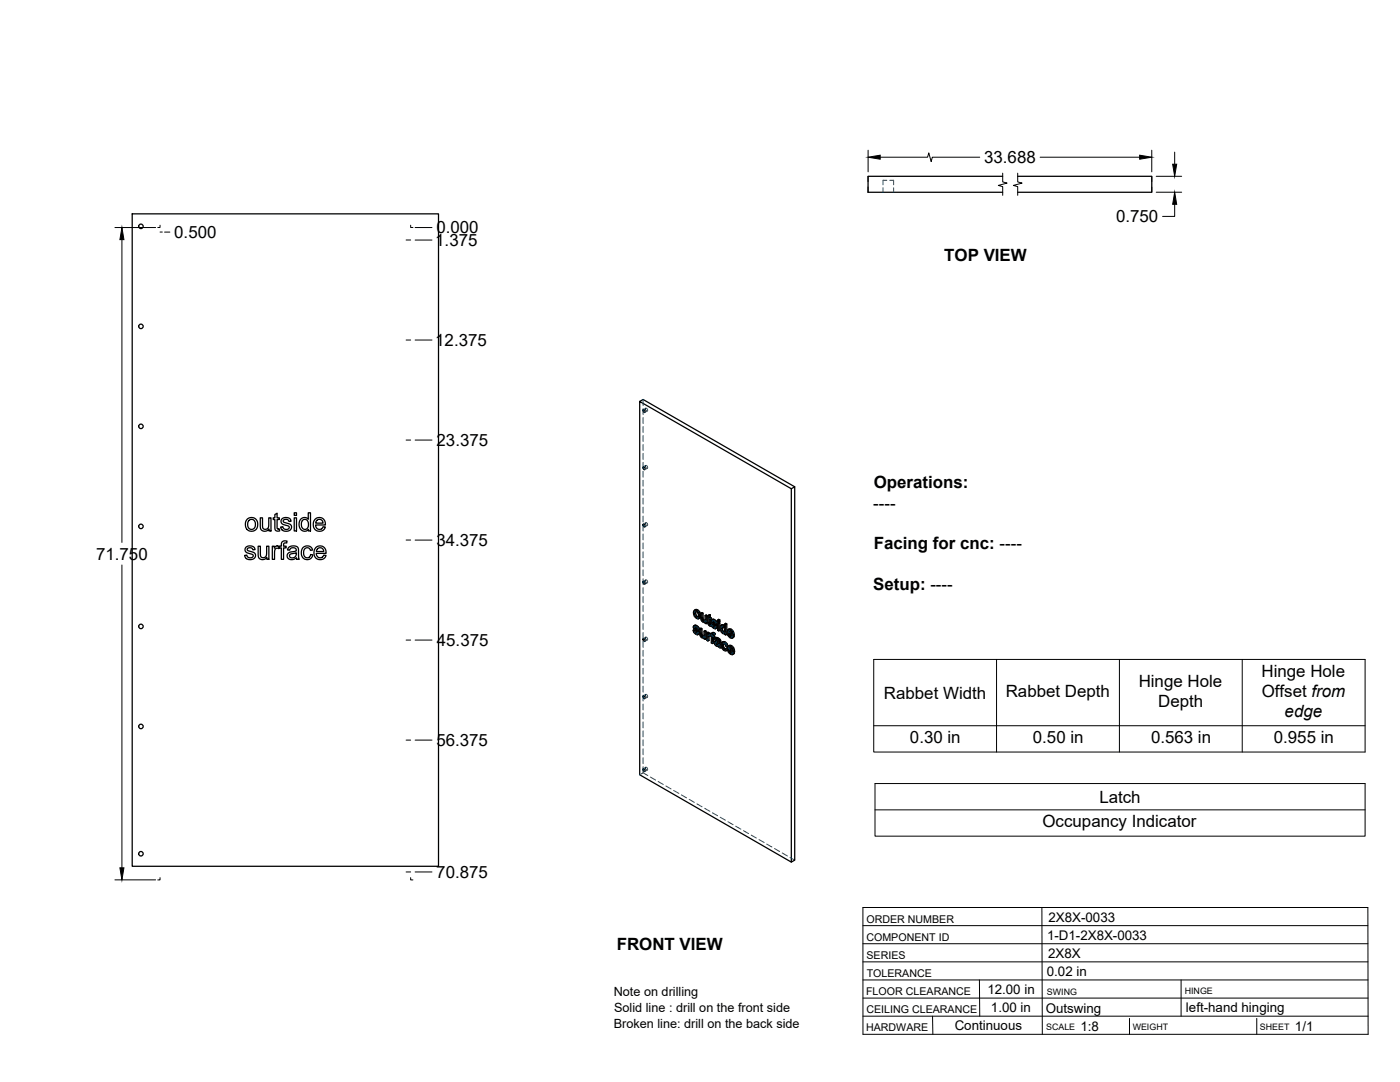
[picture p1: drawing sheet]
<svg xmlns="http://www.w3.org/2000/svg" width="559mm" height="432mm" viewBox="0 0 559 432" stroke-linecap="round" stroke-linejoin="round" font-family="sans-serif">
<!-- layer: Visible -->
<g fill="none" stroke="#000" stroke-width=".51">
<path d="M400.2 70.4h-53.7v6.3h53.7M406.2 70.4h53.5v6.3h-53.5M52.8 85.3h122.2v260.4h-122.2zM255.3 160.2l60.5 34.9v148.9l-60.5-34.8zM255.3 160.2l1.4-.8 60.5 34.9M256.7 163.5l.6 .2 .2 .8-.7-.1zM256.7 186.4l.6 .1 .2 .9-.7-.2zM315.8 195.1l1.4-.8v149l-1.4 .7M98.1 218.4l1.2-.5a1.94 1.94 0 0 1 2.5 1.4l-.9 .1a1.13 1.13 0 0 0-1.1-.9 1.13 1.13 0 0 0-1.1 1l.3 .3a3.3 3.3 0 0 1 3 1.5 2.22 2.22 0 0 1-1.6 2 2.22 2.22 0 0 1-2.5-.9l-.3-.7 1-.1a1.23 1.23 0 0 0 1.3 1.1 1.23 1.23 0 0 0 1.1-1.3l-.6-.3a2.46 2.46 0 0 1-2.6-1.5zM98.7 207.1l1.2-.5a2.66 2.66 0 0 1 3 3.6 2.66 2.66 0 0 1-4.7 .5l-.2-1a2.97 2.97 0 0 1 .7-2.6zM99.3 207.8l.7-.5a2.01 2.01 0 0 1 2 1.8 2.01 2.01 0 0 1-1.6 2.2 2.15 2.15 0 0 1-1.1-3.5zM103 218h.9v2.9a1.32 1.32 0 0 0 1.3 1.7 1.32 1.32 0 0 0 1.2-1.8v-2.8h.9v5.2h-.8v-.7a1.88 1.88 0 0 1-2.2 .8 1.88 1.88 0 0 1-1.3-2.1z"/>
<path d="M103.9 206.7h.9v2.9a1.32 1.32 0 0 0 1.3 1.7 1.32 1.32 0 0 0 1.2-1.8v-2.8h.9v5.2h-.8v-.8a1.88 1.88 0 0 1-2.3 .8 1.88 1.88 0 0 1-1.2-2zM108.7 218h.8v.8a1.26 1.26 0 0 1 2-.7l.8-.1v-.6a1.5 1.5 0 0 1 .7-1.5 1.5 1.5 0 0 1 1.6 0l-.2 .8a.83 .83 0 0 0-.8 0 .83 .83 0 0 0-.4 .8v.5h1v.7h-1v4.5h-.9v-4.5h-.8v-.5l-.2 .8a1.17 1.17 0 0 0-1.4 .1 1.17 1.17 0 0 0-.3 1.4v2.7h-.9zM109.7 205.3l.9-.5v1.9h.9v.6h-.9v3.4l.2 .4h.7l.1 .8a1.33 1.33 0 0 1-1.5-.1 1.33 1.33 0 0 1-.4-1.4v-3.1h-.6v-.6h.6zM112.5 207.1l1.2-.6a1.94 1.94 0 0 1 2.5 1.5l-.9 .1a1.13 1.13 0 0 0-1.1-.9 1.13 1.13 0 0 0-1.1 1l.3 .2a3.3 3.3 0 0 1 2.9 1.6 2.21 2.21 0 0 1-1.6 2 2.21 2.21 0 0 1-2.4-.9l-.3-.8 .9-.1a1.23 1.23 0 0 0 1.3 1.1 1.23 1.23 0 0 0 1.2-1.2l-.5-.3a2.68 2.68 0 0 1-2.7-1.5zM115.1 218.6a2.49 2.49 0 0 1 4 .4l.3 4.2h-.9l-.2-.6a1.99 1.99 0 0 1-2.2 .8 1.99 1.99 0 0 1-1.5-1.9l.1-.1a2.04 2.04 0 0 1 2-1.2h.4a.83 .83 0 0 0 1.1-.8 .83 .83 0 0 0-1.1-.8 1.2 1.2 0 0 0-1.5 1l-.9-.1zM117.4 206.7h.9v5.2h-.9zM117.4 204.6h.9v1.1h-.9zM120.1 207.2l.5-.4a1.91 1.91 0 0 1 2.4 .4v-2.6h.9v7.3h-.8v-.7a2.18 2.18 0 0 1-2.6 .5 2.18 2.18 0 0 1-1.1-2.4l.1-1.1zM120.8 207.6l.6-.3a2.12 2.12 0 0 1 1.8 1.6 2.12 2.12 0 0 1-.9 2.2l-.3 .1a2.1 2.1 0 0 1-1.7-1.4 2.1 2.1 0 0 1 .5-2.2zM120.9 218.6l1.3-.7 1.3 .1 .9 .6 .4 .9-.9 .1a1.44 1.44 0 0 0-1.9-.9 1.44 1.44 0 0 0-.8 1.9l.1 1.1a1.34 1.34 0 0 0 1.5 .9 1.34 1.34 0 0 0 1.2-1.3l.8 .1-.4 1a2.47 2.47 0 0 1-3.2 .5 2.47 2.47 0 0 1-.8-3.2zM125.7 207.3l1.5-.8a2.44 2.44 0 0 1 2.7 3h-3.9l.2 .9a1.47 1.47 0 0 0 1.4 .9 1.47 1.47 0 0 0 1.3-1.1l1 .1-.3 .7-.5 .6-1.4 .4a2.79 2.79 0 0 1-2.6-1.7 2.79 2.79 0 0 1 .6-3zM126 218.6l1.5-.7a2.47 2.47 0 0 1 2.7 2.9h-4l.3 1a1.46 1.46 0 0 0 1.5 .8 1.46 1.46 0 0 0 1.2-1.1l.9 .2-.4 .8-.9 .7-.8 .1a2.79 2.79 0 0 1-2.6-1.7 2.79 2.79 0 0 1 .6-3z"/>
<path d="M126.5 207.7l.6-.4 1.1 .1 .7 1.4h-2.9zM126.7 219l.9-.4a1.43 1.43 0 0 1 1.6 1.5h-2.9zM256.7 209.2l.6 .2 .2 .8-.7-.1zM115.7 221.3l2.6-.7a1.53 1.53 0 0 1-.8 1.8 1.53 1.53 0 0 1-1.9-.4zM256.7 232.1l.6 .1 .2 .9-.7-.2zM256.7 254.9l.6 .2 .2 .8-.7-.2zM276.6 251.5l.7 1.3 .8 .5 .6-.1M276.9 249.8l.6-.3 .6 .2 .7 .6 .4 .8-.5 .3-.1-.6M277.2 250.4h.5l1 1M277.2 244.8l.4-.8 .9 .6 .2 1.5-.1 .3h-.6M277.3 251.3l-.7 .2 .5 .2M277.3 252.3l.4 .4 .5-.3"/>
<path d="M277.4 250.9l1 .9 .5-.2M277.4 251.5l-.3 .2 .2 .6 .4-.3M277.5 250.3l-.3 .3 .4-.3 .6 .7M277.5 249.5l-.7 .4v.6l1.4 1.7 .1 .6M277.5 245.8l.5 .6 .5-.3M277.6 251.6l.7 .9M277.7 249.9l.5 .4 .5-.2M277.7 244.5l-.5 .3 .1 .5 .2 .5 .4-.3M277.7 252.7l.5 .1M277.7 249.5l-.7 .3M277.8 244l.1 1.4 .8 .8M277.8 250.6l-.4 .3-.2-.3"/>
<path d="M278 243.6l.9 1 .4-.3M278.1 249.7l-.4 .2-.4-.1M278.2 250.3l.4 .5 .4-.3M278.4 251.8l.3 .5 .4-.3M278.5 243.4l-.5 .2-.8-.1M278.6 251.3l.7 1.3-.7 .7M278.7 252.3l.1 .5 .5-.3M278.8 252.8l-.1 .4 .4-.3M278.9 244.6l.3 1.3 .5-.3M279.1 246.7a1.73 1.73 0 0 1-2.3-1.8v-.8l.4-.6 .8-.3 .9 .5 .8 1.6-.1 1.1-.7 .5M279.2 245.9l-.1 .8 .4-.3M279.7 244.7l.5 .3 .4-.3"/>
<path d="M279.8 251.2v2.2l.4-.2M279.8 253.4l.2 .4 .4-.2M280 253.8l.3 .3 .5-.2M280.2 245v2.2l.5-.3M280.2 247.2l.2 .4 .4-.3M280.2 250.9l-.4 .3-.5-.2M280.3 254.1l.4 .1M280.4 247.6l.3 .3 .5-.2M280.7 247.9l.4 .1M280.9 254l-.6-.7-.1-2.4-.4-.2-.5 .3 .1 2.5 .7 1h.9M281 251.9l.4 .3 .5-.3M281 254.5v.4l.4 .3"/>
<path d="M281 254.5l-.1 .1M281.4 247.7l-.7-.7-.1-2.3-.4-.2-.5 .2 .1 2.6 .8 1h.9M281.4 245.7l.5 .2 .4-.2M281.4 252.2v3l.5-.3v-3l-.5-.2-.4 .2v1.9l-.3 .4 .2-.1M281.5 248.3v.4l.4 .2M281.5 248.3l-.2 .1M281.9 245.9v3l.4-.2v-3l-.4-.3-.5 .3v1.8l-.3 .5 .2-.1M282.3 246.6l.3 .2 .2 2.6 .8 .5 .3-.2M282.6 246l-.3 .2 .3 .2v-.8l.9-.3v1.1l.5 .2v.4l-.5 .3v-.4M283 253.5l-.4 .7 .4-.2M283 252.9v-.4l-.4-.2-.5 .3v3l.5 .2M283 252.5l-.5 .3-.4-.2"/>
<path d="M283.1 253.6l-.1 2-.4 .2v-1.6M283.1 253.6l.4 .2M283.1 253.6l-.5 .1M283.1 245.6v1l.4-.2M283.1 246.6l.4 .3 .5-.3M283.1 253l.4 .4M283.3 252.7l-.8 .5v-.4M283.3 249.3l.2 .1M283.5 245.3l-.9 .3M283.5 253.4v.3M283.5 253.7l.4 .3v2.6l.4 .2M283.5 253.5l-.1 .4"/>
<path d="M283.5 249.4l.1 .5M283.5 252.8l-.8 .2M283.5 252.8l-.7 .2M283.5 248.8l-.4 .3v-2.1l.4 .3 .3 1.8M283.6 248.9l-.5 .2M283.8 249.1l.8 1.4 .7 .4 .5-.1M283.8 249.1l-.6 .1M283.8 249.1h.1M283.8 249.3l-.3 .1M284 247.4l.6-.3 .6 .1 .8 .8 .3 .7-.5 .3-.1-.6M284.1 252.7l.8-.3 .6 .4-.5 .7v-.4M284.3 253.8l.5 .3 .5-.2"/>
<path d="M284.4 248.9l-.6 .2 .4 .2M284.4 249.9l.5 .4 .4-.2M284.5 248.5l1 .9 .5-.2M284.5 249.1l-.3 .2 .2 .6 .5-.3M284.6 247.1l-.7 .4v.6l1.6 2.1M284.6 247.9l-.3 .4 .5-.3M284.6 252.4l-.6 .3-.1 .9-.4-.2 .4-.3-.4-.3M284.6 252.8l.4 .3 .5-.3M284.7 249.2l.8 .9M284.7 247.9l.6 .7M284.8 253.3l.5 1-.5 .2v-.4M284.8 254.5v2.1l-.5 .2v-2.6l.5 .3"/>
<path d="M284.8 247.5l.5 .4 .5-.2M284.8 248l1 1M284.8 248l-.5 .1M284.9 247.1l-.8 .3M284.9 250.3l.4 .1M284.9 248.2l-.4 .3-.2-.2M285 253.5l-.6-.3-.1 .6 .5-.2M285.1 252.5l-.9 .1M285.2 247.3l-.4 .2-.4-.1M285.3 247.9l.4 .5 .4-.2M285.4 254.7l.9-.3 1.3 1 .3 3-.5 .2-.1-.4M285.5 250.2l-.1 .2"/>
<path d="M285.5 249.4l.3 .5 .5-.3M285.6 256.5l.1-.1a.86 .86 0 0 1 1.1 1M285.6 257.1l.4 .4 .5-.3M285.7 256.4l-.2 .3M285.7 248.9l.5 .6 .2 .8-.7 .6M285.8 249.9l.1 .5 .5-.3M285.8 255.7l-.7 .5 .2 1 .7 .7h.9l.1 .5 .4 .2M285.9 250.4l-.1 .4 .4-.3M285.9 256.5l-.4 .2 .1 .3 .5-.1M286 256.5l.8 .8M286 255.2l-.4 .3a.71 .71 0 0 1 .9-.1 .71 .71 0 0 1 .2 .9l-1-.4M286 255.2h.1"/>
<path d="M286 257.5l.5 .1M286.1 255.7l-.8 .2M286.2 254.4l-1 .6 .4 .5M286.3 254.9l.5 .4 .5-.3M286.4 248.6l.5 .2 .4-.2M286.4 247.4l.5 .3 .4-.3M286.5 257.6l.3-.1zM286.7 254.6l-.4 .3-.6-.2M286.8 256l-1-.3-.6 .3M286.8 255.3l.3 .4 .5-.3M286.9 248.3l.4 .3v3l-.4 .2v-3M286.9 248.3l-.5 .3v3l.5 .2"/>
<path d="M286.9 247.7v.6l.4-.3v-.6l-.4-.2-.5 .2v.6l.5 .3M287.1 255.7l.2 .4 .4-.2M287.3 256.1v2.1l.5-.3M287.8 249.6l.6-.3 .8 .3M288.1 250.1l.7 .3 .4 .9-.1 1.1h-.5M288.1 251.9l.5 .5 .4-.2M288.1 250.1l-.2 .8M288.2 256.4l.7-.4 .6 .2 .7 .7 .3 .9-.4 .2-.4-.9M288.3 257.6l.2 1 .4-.2M288.3 250.6l-.4 .3v.5l.2 .5 .4-.3M288.4 249.3l-.9 .6v1.4l.7 1.3 .6 .4 .4-.2M288.4 250.1l.1 1.4 .7 .7"/>
<path d="M288.5 258.6l.5 .6 .5-.3M288.5 249.7l.4 .3M288.8 257.4l-.5 .2 .4-.8 1.4 1.2M288.8 256.8l.1 1.6 .7 .6M288.9 256l-.5 .3a2.08 2.08 0 0 0 1.4 3.4M288.9 249.4l-.4 .3-.6-.2M289 256.5l.7 .6 .5-.2M289.2 252.8v.4l.5 .2M289.2 252.8l-.1 .1M289.5 256.2l-.5 .3-.6-.2M289.7 249.3v4.1l.4-.2v-4.2l-.4-.2-.5 .2v1.5l-.3-.5 .3-.1M289.7 258.8l-.2 .4h-.5"/>
<path d="M290.1 249l-.4 .3-.5-.3M290.3 259l-.5 .7 .6-.4M290.3 258.7l-.6 .1 .4 .3M290.9 253.5l.5 .6 .5-.2M291.1 252l-.4 .2 1.4 .8-.4-1a.51 .51 0 0 0-.6-.3 .51 .51 0 0 0-.4 .5M291.2 251.7l-.1 .3 .9 .5M291.2 252.9l.9 1M291.3 258.5l-.5 .3 1.5 .8-.5-1.1a.51 .51 0 0 0-.6-.3 .51 .51 0 0 0-.4 .6M291.3 258.3v.2l.8 .5M291.4 253.3l-.5 .2-.2-.9 1.9 1.1M291.4 259.5l.8 1M291.4 251.4l.9 .9 .4-.3"/>
<path d="M291.4 254.1l.5 .1M291.5 259.8l-.5 .3-.2-.9 1.9 1.1M291.6 257.9l.8 .9 .5-.2M291.9 251.1l-1.3 .2M292 257.7l-1.3 .1M292.1 253.9l.5 .3 .5-.2M292.1 253.9l-.1 .2M292.3 252.3l.3 1.3 .5-.3M292.4 258.8l.3 1.4 .5-.3M292.5 253.7l-.4 .2M292.6 253.6l.5-.1-.1-.6-.6-1.4-1-.6-.8 .4-.4 .8 .3 1.5 1.3 1.1 .8-.5M292.7 253.7l.4 .3-.8 .6"/>
<path d="M256.7 277.8l.6 .1 .2 .8-.7-.1zM291 260.1l.6 .6 .4-.3M291.6 260.7l.4 .1M292.3 260.4l.4 .4 .5-.3M292.3 260.4l-.2 .3M292.6 260.2l-.3 .2M292.7 260.2l.5-.1v-.5l-.7-1.6-.9-.5-.9 .3-.4 1.2 .6 1.5 1.1 .8 .7-.5M292.8 260.3l.3 .3-.7 .6M256.7 306.8l.6 .2 .2 .8-.7-.1z"/>
<circle cx="56.3" cy="90.3" r=".9"/>
<circle cx="56.3" cy="130.2" r=".9"/>
<circle cx="56.3" cy="170.1" r=".9"/>
<circle cx="56.3" cy="210.1" r=".9"/>
<circle cx="56.3" cy="250" r=".9"/>
<circle cx="56.3" cy="289.9" r=".9"/>
<circle cx="56.3" cy="340.7" r=".9"/>
</g>
<!-- layer: Reference -->
<g fill="none" stroke="#000" stroke-width=".4">
<path d="M346.5 70.4v2.1M346.5 74.6v2.1M459.7 70.4v2.1M459.7 74.6v2.1M63.9 89.9v.9h-.9M63.9 92.6h.9M162.1 95.8h1.8M163.9 89.9v.9h.9M162.1 135.7h1.8M162.1 175.6h1.8M162.1 215.5h1.8M162.1 255.4h1.8"/>
<path d="M162.1 295.4h1.8M63.9 350.2v1h-.9M162.1 348h1.8M163.9 350.2v1h.9"/>
</g>
<!-- layer: Hidden -->
<g fill="none" stroke="#00557f" stroke-width=".4">
<path d="M352.4 74.9v1.8M354 71.9h-1.6v1.8M355.2 71.9h1.5v1.8M356.7 74.9v1.8M256.7 159.4v2.5M256.7 163.1v2.4M256.7 166.6v2.4M256.7 170.2v2.4M256.7 173.8v2.4M256.7 177.4v2.3M257.7 163a.58 .58 0 0 1 .7 .3 .58 .58 0 0 1-.3 .7l-.4-.5zM257.7 162.9l-1 .6"/>
<path d="M258.4 164l-1 .6M256.7 180.9v2.4M256.7 184.5v2.4M256.7 188.1v2.4M256.7 191.7v2.3M256.7 195.2v2.4M256.7 198.8v2.4M257.7 185.8a.58 .58 0 0 1 .7 .3 .58 .58 0 0 1-.3 .8l-.4-.5zM257.7 185.8l-1 .5M258.4 186.9l-1 .5M256.7 202.4v2.3M256.7 206v2.3"/>
<path d="M256.7 209.5v2.4M256.7 213.1v2.4M256.7 216.7v2.3M257.7 208.7a.53 .53 0 0 1 .7 .3 .53 .53 0 0 1-.4 .7zM257.7 208.6l-1 .6M258.4 209.7l-1 .6M256.7 220.2v2.4M256.7 223.8v2.4M256.7 227.4v2.4M256.7 230.9v2.4M256.7 234.5v2.4M256.7 238.1v2.4"/>
<path d="M257.7 231.5a.53 .53 0 0 1 .7 .3 .53 .53 0 0 1-.4 .7zM257.7 231.4l-1 .6M258.4 232.5l-1 .6M256.7 241.7v2.4M256.7 245.2v2.4M256.7 248.8v2.4M256.7 252.4v2.4M256.7 255.9v2.4M256.7 259.5v2.4M257.7 254.3a.53 .53 0 0 1 .7 .3 .53 .53 0 0 1-.4 .7zM257.7 254.3l-1 .6M258.4 255.4l-1 .6"/>
<path d="M277.1 251.2l.3 1M277.2 250l-.5 .3M277.2 249.7l-.4 .2M277.2 244.3l-.4 .2M277.3 251.3l.3 .3M277.3 250.4l-.5 .3M277.4 249.5l-.1 1.1 1.5 1.6-.1 .3h-.4M277.4 252.2l.9 .7 .7 .1M277.4 252.2l-.4 .2M277.5 251.4l-.1 .1M277.6 250.9l-.5 .3M277.6 245.6l.9 .9 .8 .1"/>
<path d="M277.6 245.6l-.5 .3M277.6 250.2l-.1 .1M277.6 250.3a.67 .67 0 0 1 .8-.2 .67 .67 0 0 1 .3 .8l.5 .2M277.6 243.2l-.4 1.1 .4 1.3M277.7 250l-.5 .3M277.9 243.8l-.1 .2M277.9 243.8l.7 .1 .6 .9v1.1l-.5 .3M277.9 243.8l-.4 .2M278.2 250.1l-.5 .3M278.2 252.9l-.4 .2M278.2 251l.4 .3M278.2 252.8l.5-.2-.4 .2"/>
<path d="M278.5 243.8l-.5 .3M278.5 246.5l-.5 .3M278.6 250.5l-.5 .2M278.7 252l-.5 .2M278.7 250.9l-.4 .3M278.8 253l-.5 .3M278.8 252.3l-.4 .3M279 246.1l-.4 .3M279 244.4l-.4 .3M279.1 246.7l-.5 .3M279.2 245.4l-.4 .2M279.8 250.7l.1 2.8 .9 .8 .7-.1v.5l.4 .2"/>
<path d="M279.8 253l-.4 .3M279.9 253.5l-.4 .2M280.2 244.5l.2 2.9 .8 .7 .7-.1v.4l.4 .3M280.2 246.8l-.4 .3M280.2 253.9l-.4 .3M280.4 247.2l-.5 .3M280.6 247.7l-.4 .2M280.7 254.3l-.5 .2M281.1 248l-.5 .3M281.1 254l-.2 .1M281.3 253.9l-.5 .3M281.4 253.8l-.5 .3"/>
<path d="M281.4 251.7v2l-.5 .3M281.5 254.2l-.5 .3 .3-.1M281.5 254.7l-.5 .2M281.5 247.7l-.2 .2M281.7 247.7l-.5 .3M281.8 247.6l-.5 .2M281.9 245.4l-.1 2-.4 .3M281.9 248.4l-.4 .3M281.9 248l-.4 .3 .2-.2M282.3 246.2v.4l.4-.3M282.6 252.3v3l.4 .3M282.6 255.3l-.5 .3"/>
<path d="M282.7 245.9l-.1 .1M283 253l-.5 .2M283.1 245.4v.7l-.4-.2v.4l.4 .2v2.4l.9 .8-.2-.6M283.1 253.4l-.1 .1M283.1 246.5l-.5 .3M283.1 246.1l-.5 .3M283.1 248.9l-.4 .2M283.2 252.8l-.2 .1M283.3 253.2l-.5 .3 .4-.2M283.3 249.2l-.4 .3M283.5 253.3l-.4 .3 .3-.4 .4 .4 .2-.3 .4 .4v2.6l.4 .3M283.5 246.8l-.4 .2"/>
<path d="M283.7 249.5l-.5 .3M284 247l-.5-.2v.5M284 249.2l-.2 .1M284 253.2l-.5 .2M284 253.3l-.5 .2M284 249.7h-.1M284.2 248.9l.3 .9M284.3 247.6l-.5 .3M284.4 253.3l-.9 .5 .5-.3M284.4 256.3l-.5 .3M284.4 253.7l-.5 .3M284.4 248.9l.3 .3"/>
<path d="M284.4 248.1l-.5 .2M284.4 247.3l-.5 .2M284.4 252.6l-.4 .2M284.5 247.2l-.2 .6 .2 .5 1.2 1.1a.36 .36 0 0 1 .3 .5 .36 .36 0 0 1-.4 .3l.3-.3M284.5 252.4l-.1 .9-.4-.2M284.5 249.8l.8 .7 .8 .1M284.5 249.8l-.4 .2M284.6 249l-.1 .1M284.7 248.5l-.5 .3M284.7 247.8l-.1 .1M284.7 247.9l.1-.3 .5 .1 1 1M284.8 254l-.5 .2"/>
<path d="M284.8 247.6l-.4 .3M284.9 253l-.5 .2M285.2 253l-.5 .3M285.3 247.7l-.5 .3M285.3 254.3l-.5-.3v.5M285.3 254.7l.5-.3-.2 .5 .4 .3a.86 .86 0 0 1 1 0 .86 .86 0 0 1 .3 .9l-.5-.1M285.3 248.6l.4 .3M285.4 250.4l.4-.2-.9 .5M285.4 253.2l-.5-.2-.1 .3M285.5 256.2l-.4 .3M285.6 254.9l-.5 .2M285.6 255.8l-.5 .3"/>
<path d="M285.7 248.1l-.5 .2M285.7 255.7l-.2 .6 .3 .7 .7 .6 .8 .1 .1 .4M285.7 256.9l-.4 .3M285.8 249.6l-.5 .2M285.8 248.5l-.4 .3M285.9 250.7l-.5 .2M285.9 256.5l.3-.3a.86 .86 0 0 1 1 1l-.4 .1M286 256.2l-.3 .2M286.1 256.2l-.5 .3M286.2 256.2l-.5 .2M286.2 254.9l-.4 .2M286.4 257.6l-.5 .2"/>
<path d="M286.7 255l-.5 .3M286.9 257.7l-.5 .3M286.9 248.3v3l.4 .3M286.9 247.2v.6l.4 .2M286.9 247.8l-.5 .2M286.9 251.3l-.5 .3M287.1 257.3l-.4 .3M287.2 255.5l-.5 .2M287.2 257.2l-.4 .3 .1-.1M287.3 256.5l-.4 .3M287.3 256.1l-.4 .3M287.3 256l-.4 .2"/>
<path d="M287.3 257.7l-.4 .2M287.4 258.1l.5 .3M287.4 258.1l-.4 .3M287.8 250.4l-.4 .2M288 251.3l-.5 .2M288 249.6l-.5 .3M288.2 249.3l-.4 1.1 .4 1.3 .8 .9 .7-.1v.4l.4 .3M288.3 257.1l-.5 .3M288.4 252.1l-.4 .2M288.4 256.3l-.4 .3M288.5 249.9l-.1 .2M288.5 249.9l.7 .1 .5 .9v1l-.5 .3"/>
<path d="M288.5 249.9l-.4 .2 .4-.2M288.6 256.1l-.3 1 .2 1.2 .6 .8 1.1 .4M288.6 258.4l-.4 .3M288.8 256.8l.6-.2 1.1 1.2M289 256.6l-.5 .3M289 252.6l-.5 .2M289 249.9l-.5 .2M289.4 249.8l-.2 .1M289.5 259.4l-.5 .2M289.5 256.6l-.4 .3M289.5 250.4l-.4 .3M289.5 252.2l-.4 .3"/>
<path d="M289.6 259h.3M289.7 248.8v1.5l-.5-.7M289.7 250.3l-.5 .2M289.7 251.5l-.4 .2M289.7 252.9l-.5 .3M289.7 252.5l-.5 .3 .4-.1M289.9 257l-.5 .3M289.9 259l-.4 .2M290.1 257.6l-.5 .3M290.1 258.6l-.2 .4M290.3 258.7l.3 .2-.2 .4M290.6 258.9l-.3 .1"/>
<path d="M290.7 252l-.5 .3M290.8 258.6l-.5 .2M291 251l-.3 1.2 .4 1.3 .9 .8 .8 .1M291 253.3l-.5 .3M291.1 252.4l-.4 .2M291.1 257.6l-.3 1 .3 1.3 .9 .9 .9 .1M291.1 259.9l-.4 .3M291.2 252.9l-.1-.5 2 1.1M291.3 258.9l-.5 .3M291.4 251.5l-.2 .2M291.4 251.5l.7 .2 .5 1.1-.6-.3M291.4 259.5l-.1-.6 1.9 1.2"/>
<path d="M291.4 251.5l-.5 .2M291.5 258l-.2 .3M291.5 258l.8 .3 .4 1.1-.6-.4M291.5 258l-.4 .3M291.9 251.5l-.5 .3M292 258.1l-.4 .2M292.1 253.9h.2M292.3 253.9l-.3 .2M292.4 253.9l-1 .6M292.4 252.1l-.4 .3M292.6 258.7l-.5 .3M292.6 252.8l-.5 .2"/>
<path d="M292.6 253.6l-.1 .1M292.7 254.4l-.5 .3M292.7 253.7l-.4 .2M292.7 259.4l-.4 .2M256.7 263.1v2.4M256.7 266.7v2.3M256.7 270.2v2.4M256.7 273.8v2.4M256.7 277.4v2.4M257.7 277.2a.54 .54 0 0 1 .7 .3 .54 .54 0 0 1-.4 .7zM257.7 277.1l-1 .6M258.4 278.2l-1 .6"/>
<path d="M292 260.8l-.4 .3M292.2 260.5h.3M292.5 260.5l-.4 .2M292.7 260.2h-.1M292.8 261l-.5 .3M292.8 260.3l-.3 .2M256.7 281v2.3M256.7 284.5v2.4M256.7 288.1v2.4M256.7 291.7v2.3M256.7 295.3v2.3M256.7 298.8v2.4"/>
<path d="M256.7 308.4l-1.4 .8M256.7 308.4l1.9 1.1M256.7 302.4v2.4M256.7 306v2.4M257.7 306.3a.53 .53 0 0 1 .7 .3 .53 .53 0 0 1-.4 .7zM257.7 306.2l-1 .6M258.4 307.3l-1 .6M259.6 310.1l2.1 1.2M262.7 311.9l2.1 1.2M265.8 313.7l2 1.2M268.9 315.4l2.1 1.2M272 317.2l2 1.2"/>
<path d="M275.1 319l2 1.2M278.2 320.8l2 1.2M281.3 322.6l2 1.2M284.4 324.4l2 1.1M287.5 326.1l2 1.2M290.6 327.9l2 1.2M293.6 329.7l2.1 1.2M296.8 331.5l2 1.2M299.8 333.3l2.1 1.2M302.9 335l2.1 1.2M306 336.8l2.1 1.2M309.1 338.6l2.1 1.2"/>
<path d="M312.2 340.4l2.1 1.2M315.3 342.2l1.9 1.1"/>
</g>
<!-- layer: Hidden Narrow -->
<path d="M278.2 251.5l-.4 .3M279.8 252.5l-.5 .3M280.2 246.3l-.5 .3M281.4 253.3l-.4 .2M281.9 247l-.5 .3M283.1 248.2l-.5 .3M284.4 253l-.5 .3M284.8 253.3h.1M285.3 249.1l-.4 .3M286.6 256.3l-.5 .3M287.3 256.7l-.4 .3" fill="none" stroke="#000" stroke-width=".4"/>
<!-- layer: Visible Narrow -->
<path d="M278.2 251l-.4 .2M280.2 252.6l-.4 .3M280.6 246.4l-.4 .2M283.5 248.5l-.4 .3M284.8 253.3l-.5 .3M285.3 248.6l-.4 .2M286.5 255.8l-.4 .3M287.7 256.3l-.4 .3M287.7 257l-.4 .3" fill="none" stroke="#000" stroke-width=".4"/>
<!-- layer: Titleblock -->
<g fill="none" stroke="#000" stroke-width=".4">
<path d="M344.4 362.2h201.6l.1 50.6h-201.7zM344.4 376.6h201.6M344.4 369.4h201.6M415.9 362.2l.1 50.6M344.4 383.9h201.6M344.4 398.3h201.6M344.4 391.1h201.6M390.9 391.1l.2 14.4M471.4 391.1v14.4M344.4 405.5h201.7M372.2 405.5l.1 7.3M450.8 406.4v6.4"/>
<path d="M501.6 406.4v6.4"/>
</g>
<!-- layer: FD_Dimensions -->
<g fill="none" stroke="#000" stroke-width=".4">
<path d="M346.5 59.9v8.7M459.7 59.9v8.7M351.3 62.7h18.9l.5-1.7 1 3.5 .4-1.8h19M415.2 62.7h39.7M461.5 70.4h10.2M461.5 76.7h10.2M468.9 60.7v4.8M45.9 90.8h16.2M48.7 95.6v120.9M65.7 92.6h2.1M165.7 90.8h6.7M165.7 95.8h6.7"/>
<path d="M468.9 81.5v4.9h-4.9M165.7 135.7h6.7M165.7 175.6h6.7M165.7 215.5h6.7M48.7 225.5v120.8M165.7 255.4h6.7M165.7 295.4h6.7M45.9 351.1h16.2M165.7 348h6.7"/>
</g>
<path d="M346.5 62.7l4.8-.8v1.6zM454.9 61.9l4.8 .8-4.8 .8zM468.1 65.5h1.6l-.8 4.9zM48.7 90.8l.8 4.8h-1.6zM468.9 76.7l.8 4.8h-1.6zM47.9 346.3h1.6l-.8 4.8z" fill="#000" stroke="#000" stroke-width=".4"/>
<!-- layer: Break Lines -->
<path d="M400.2 69.1v3.5l1.8 .5-3.5 .9 1.7 .5v3.5M406.2 69.1v3.5l1.8 .5-3.5 .9 1.7 .5v3.5" fill="none" stroke="#000" stroke-width=".4"/>
<!-- layer: Custom Tables -->
<path d="M348.7 263.2h196.2v36.9h-196.2zM397.8 263.2v36.9M446.8 263.2v36.9M495.8 263.2v36.9M348.7 289.6h196.2M349.2 312.7h195.7v21h-195.7zM349.2 323.2h195.7" fill="none" stroke="#000" stroke-width=".4"/>
<g font-size="6.7">
<text x="392.8" y="65.1">33.688</text>
<text x="445.5" y="88.7">0.750</text>
<text x="69.6" y="95">0.500</text>
<text x="174.2" y="93.2">0.000</text>
<text x="173.7" y="98.2">1.375</text>
<text x="376.9" y="104.1">TOP VIEW</text>
<text x="173.7" y="138.1">12.375</text>
<text x="174.3" y="178">23.375</text>
<text x="348.7" y="194.9">Operations:</text>
<text x="348.5" y="203">----</text>
<text x="174.2" y="217.9">34.375</text>
<text x="348.7" y="219.2">Facing for cnc: ----</text>
<text x="38.4" y="223.4">71.750</text>
<text x="348.5" y="235.3">Setup: ----</text>
<text x="174.4" y="257.8">45.375</text>
<text x="454.5" y="274.1">Hinge Hole</text>
<text x="503.6" y="270">Hinge Hole</text>
<text x="352.8" y="278.8">Rabbet Width</text>
<text x="401.4" y="278.2">Rabbet Depth</text>
<text x="503.6" y="278.2">Offset from</text>
<text x="462.3" y="282.2">Depth</text>
<text x="512.8" y="286.2">edge</text>
<text x="174.2" y="297.7">56.375</text>
<text x="363.2" y="296.5">0.30 in</text>
<text x="412.3" y="296.5">0.50 in</text>
<text x="459.4" y="296.5">0.563 in</text>
<text x="508.4" y="296.5">0.955 in</text>
<text x="438.8" y="320.3">Latch</text>
<text x="416.1" y="330.2">Occupancy Indicator</text>
<text x="174.1" y="350.4">70.875</text>
<text x="246.2" y="379.1">FRONT VIEW</text>
</g>
<g font-size="5.3">
<text x="418.5" y="367.9">2X8X-0033</text>
<text x="417.9" y="375">1-D1-2X8X-0033</text>
<text x="418.4" y="382.2">2X8X</text>
<text x="417.8" y="389.5">0.02 in</text>
<text x="394.1" y="396.8">12.00 in</text>
<text x="395.5" y="403.7">1.00 in</text>
<text x="417.4" y="404.1">Outswing</text>
<text x="473.4" y="403.9">left-hand hinging</text>
<text x="381.1" y="411">Continuous</text>
<text x="431.3" y="411.5">1:8</text>
<text x="516.9" y="411.5">1/1</text>
</g>
<g font-size="5.1">
<text x="245" y="397.3">Note on drilling</text>
<text x="245.1" y="403.8">Solid line : drill on the front side</text>
<text x="245" y="410.3">Broken line: drill on the back side</text>
</g>
<g font-size="4.3">
<text x="345.8" y="368.4">ORDER NUMBER</text>
<text x="345.8" y="375.5">COMPONENT ID</text>
<text x="345.8" y="382.7">SERIES</text>
<text x="345.9" y="389.9">TOLERANCE</text>
<text x="345.7" y="397.2">FLOOR CLEARANCE</text>
<text x="345.8" y="404.4">CEILING CLEARANCE</text>
<text x="345.7" y="411.6">HARDWARE</text>
</g>
<g font-size="3.5">
<text x="417.9" y="397">SWING</text>
<text x="472.9" y="396.7">HINGE</text>
<text x="417.5" y="410.9">SCALE</text>
<text x="452.1" y="410.9">WEIGHT</text>
<text x="502.9" y="410.9">SHEET</text>
</g>
</svg>
